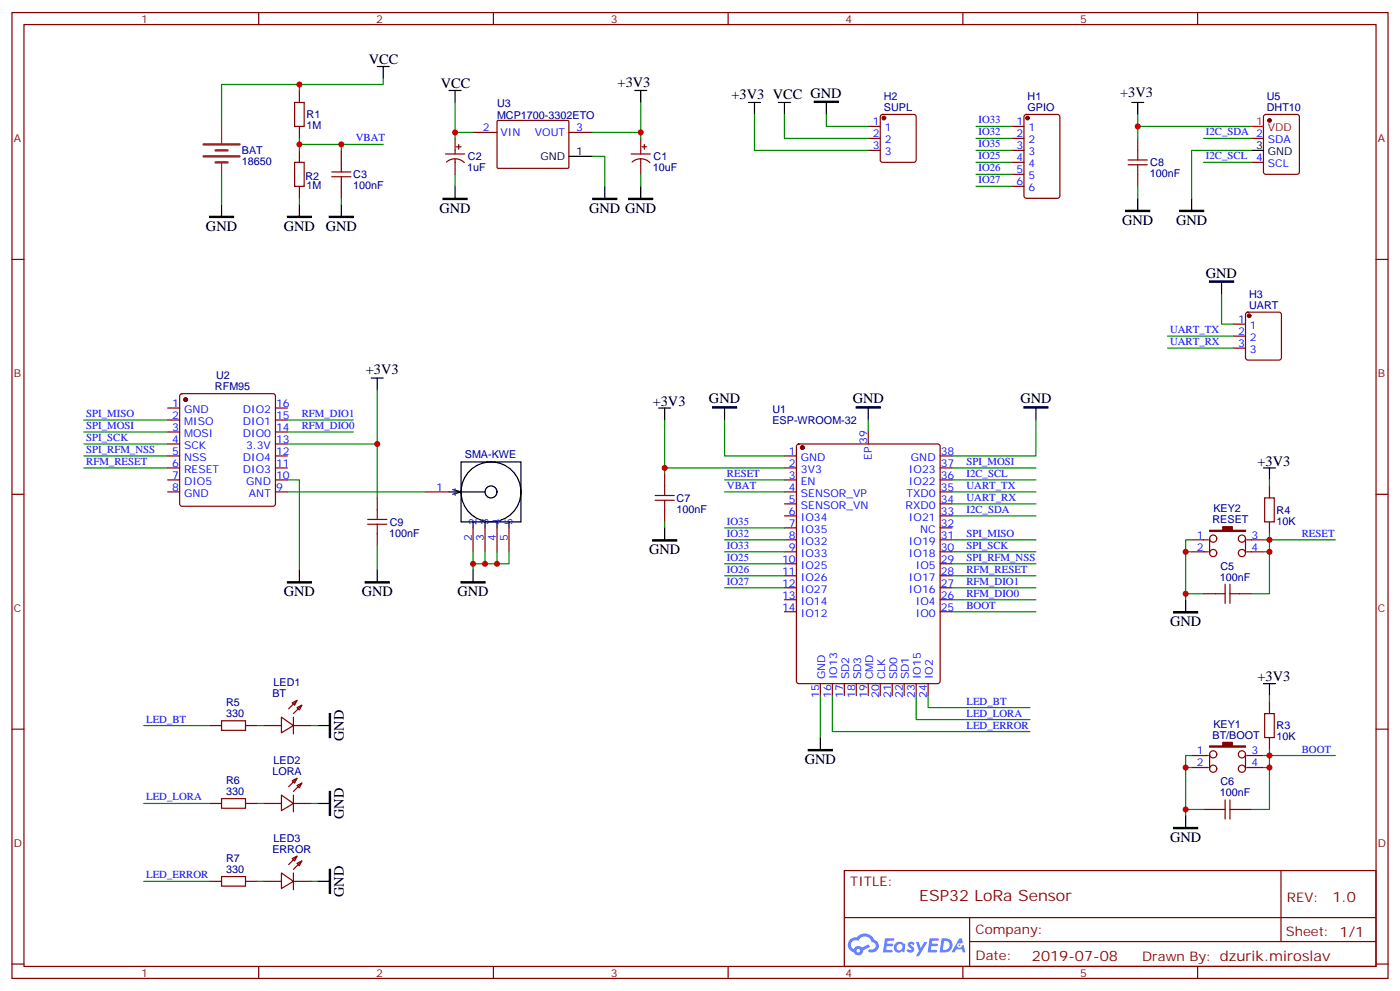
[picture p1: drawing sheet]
<svg xmlns="http://www.w3.org/2000/svg" width="412mm" height="292mm" viewBox="0 0 412 292" stroke-linecap="round" stroke-linejoin="round" font-family="sans-serif">
<g fill="none" stroke="#870000" stroke-width=".35">
<path d="M3.5 3.7h405.4v284.3h-405.4zM7.1 7.2h398.2v277.3h-398.2zM76.2 3.7v3.5M145.3 3.7v3.5M214.5 3.7v3.5M283.6 3.7v3.5M352.8 3.7v3.5M3.5 76.4h3.6M405.3 76.4h3.6M3.5 145.5h3.6M405.3 145.5h3.6M3.5 214.7h3.6"/>
<path d="M405.3 214.7h3.6M248.7 256.3h156.6v28.2h-156.6zM377.3 256.3v20.9M248.7 270.1h156.5M285.6 277.2h119.6M285.6 270.1v14.2M3.5 283.8h3.6M76.2 284.5v3.5M145.3 284.5v3.5M214.5 284.5v3.5M283.6 284.5v3.5M352.8 284.5v3.5"/>
<path d="M405.3 283.8h3.6"/>
</g>
<g fill="#5487ff">
<path d="M267.7 277.5a1.22 1.22 0 0 1 1.7 .2l-.4 .6a.47 .47 0 0 0-.3-.4 .47 .47 0 0 0-.5 .2l.1 .2a1.14 1.14 0 0 1 .8 1.8 1.14 1.14 0 0 1-1.9 0l-.2-.2 .5-.6 .7 .5a.29 .29 0 0 0 .3-.3 .29 .29 0 0 0-.2-.3 1.04 1.04 0 0 1-.6-1.7z"/>
<path d="M260.7 276.2h2.4l.3 .2-.2 .5-1.8 .1-.1 .8h1.5l.3 .4-.3 .4h-1.6l-.2 1.1h1.7l.2 .3-.2 .3-2.6 .1z"/>
<path d="M273.8 276.2h2.4l.3 .2-.1 .5-1.8 .1-.2 .8h1.6l.3 .4-.4 .4-1.6-.1-.1 1.1 1.7 .1 .2 .3-.2 .3-2.6 .1z"/>
<path d="M282.6 276.2h.7l.3 1.3-.6 .3a.69 .69 0 0 0-1 .3 .69 .69 0 0 0 .4 .9 .69 .69 0 0 0 .9-.6l.5-.2 .6 2.2h-.8l-.2-.9h-1.8l-.5 .9h-.8z"/>
<path d="M269.8 277.3h.8l.6 1.8 1.1-1.8h.9l-2.6 4.2h-.8l.9-1.5z"/>
<path d="M277.4 276.2l-.6 4.2h1.3a2.11 2.11 0 0 0 2.5-2.1 2.11 2.11 0 0 0-2.5-2.1zM278.1 277a1.39 1.39 0 0 1 1.7 1.4 1.39 1.39 0 0 1-1.8 1.2h-.3z"/>
<path d="M263.7 277.8a1.54 1.54 0 0 0-.1 2.2 1.54 1.54 0 0 0 2.2 .1l.6 .3 .3-2.3-.2-.3h-.4a1.49 1.49 0 0 0-2.4 0zM264 278.8a.94 .94 0 0 1 1.8 0 .94 .94 0 0 1-1.8 0z"/>
<path d="M250.4 276.6a2.18 2.18 0 0 0 1.1 3.7 1.44 1.44 0 0 0 1.6 .9 1.44 1.44 0 0 0 1.2-1.4l2-1.1-.5-.7-1.9 1a1.47 1.47 0 0 0-2.4 .4 1.39 1.39 0 0 1-.7-1.9 1.39 1.39 0 0 1 2-.5 2.12 2.12 0 0 1 2.2-1.3 2.12 2.12 0 0 1 1.9 1.7 1.14 1.14 0 0 1 1.1 1.4 1.14 1.14 0 0 1-1.7 .7 .43 .43 0 0 0-.5 .4 .43 .43 0 0 0 .4 .5 1.98 1.98 0 0 0 2.5-1.2 1.98 1.98 0 0 0-1.2-2.6 3.1 3.1 0 0 0-5.3-.6l-.9 .1zM252.3 279.9a.55 .55 0 0 1 1.1 0 .55 .55 0 0 1-1.1 0z"/>
<circle cx="282.6" cy="278.3" r=".26"/>
</g>
<g fill="none" stroke="#870000" stroke-width=".35">
<path d="M86.8 30.2h2.8v7h-2.8zM88.2 26.6v3.6M88.2 37.2v3.5M139.3 39h7.1M146.5 35.6l.3-.1h20.6l.2 .3-.1 13.6-.3 .2-20.6-.1-.2-.3zM167.6 39h7M255.8 37.2h3.5M259.5 33.9l.5-.2h9.2l.5 .2 .2 .5v12.7l-.3 .5-.4 .2h-9.2l-.5-.2-.2-.5v-12.7zM298.1 37.2h3.5M301.9 33.9l.4-.2h9.2l.7 .4v23.6l-.5 .6-9.4 .1-.6-.5-.1-23.5zM372.4 33.9l.5-.2h9.2l.6 .4 .1 16.5-.5 .7h-9.4l-.7-.4v-16.5zM86.8 47.8h2.8v7.1h-2.8z"/>
<path d="M88.2 44.3v3.5M88.2 54.9v3.5M97.7 52h5.7M97.7 50.6h5.7M100.5 44.3v6.3M100.5 52v6.4M131.2 45.3h5.7M131.5 47.7a3.8 3.8 0 0 1 5.3 .2M134.1 40.7v4.6M134.1 46.7v4.6M134.4 43.2h1.4M135.1 42.5v1.4"/>
<path d="M185.9 45.3h5.7M186.2 47.7a3.8 3.8 0 0 1 5.2 .2M188.7 40.7v4.6M188.7 46.7v4.6M189.1 43.2h1.4M189.8 42.5v1.4M255.8 40.7h3.5M255.8 44.3h3.5M298.1 40.7h3.5M298.1 44.3h3.5M298.1 47.8h3.5M298.1 51.3h3.5"/>
<path d="M298.1 54.9h3.5M332.3 47.1h5.7M332.3 48.5h5.7M335.1 40.7v6.4M335.1 48.5v6.4M368.7 40.7h3.5M368.7 47.8h3.5M363.4 95.4h3.5M363.4 99h3.5M367.1 92.1l.5-.2h9.2l.5 .2 .2 .5v12.7l-.3 .5-.4 .2h-9.2l-.5-.2-.2-.5v-12.7zM53.2 116.1l.4-.2h26.8l.5 .2 .2 .5v31.7l-.2 .5-.5 .2h-26.8l-.5-.2-.2-.5v-31.7zM363.4 102.5h3.5"/>
<path d="M49.4 120.1h3.5M49.4 123.6h3.5M49.4 127.2h3.5M49.4 130.7h3.5M49.4 134.2h3.5M49.4 137.8h3.5M81.1 120.1h3.6M81.1 123.6h3.6M81.1 127.2h3.6M81.1 130.7h3.6M81.1 134.2h3.6M81.1 137.8h3.6"/>
<path d="M195.8 139.5v6.4M231.1 134.2h3.5M231.1 137.8h3.5M234.8 130.9l.5-.2h40.9l.7 .4v69.5l-.4 .6-41.2 .1-.6-.5-.1-69.4zM255.8 127.2v3.5M276.9 134.2h3.6M276.9 137.8h3.6M49.4 141.3h3.5M49.4 144.8h3.5M81.1 141.3h3.6M81.1 144.8h3.6M108.3 152.9h5.6"/>
<path d="M108.3 154.3h5.6M111.1 146.6v6.3M111.1 154.3v6.4M125.2 144.8h7.1M139.3 155.4v7.1M142.9 155.4v7.1M146.4 155.4v7.1M149.9 155.4v7.1M193 147.3h5.6M193 145.9h5.6M195.8 147.3v6.3M231.1 141.3h3.5"/>
<path d="M231.1 144.8h3.5M231.1 148.3h3.5M231.1 151.9h3.5M231.1 155.4h3.5M231.1 158.9h3.5M276.9 141.3h3.6M276.9 144.8h3.6M276.9 148.3h3.6M276.9 151.9h3.6M276.9 155.4h3.6M276.9 158.9h3.6M351 158.9h5"/>
<path d="M356.3 158.6v4.2M366.9 158.6v4.2M367.2 158.9h5M372.5 146.6h2.9v7h-2.9zM373.9 143.1v3.5M373.9 153.6v3.6M231.1 162.5h3.5M231.1 166h3.5M231.1 169.5h3.5M231.1 173h3.5M231.1 176.6h3.5M276.9 162.5h3.6"/>
<path d="M276.9 166h3.6M276.9 169.5h3.6M276.9 173h3.6M276.9 176.6h3.6M351 162.5h5M354.5 174.8h6.4M360.9 172v5.6M362.3 172v5.6M362.3 174.8h6.4M367.2 162.5h5M231.1 180.1h3.5M276.9 180.1h3.6"/>
<path d="M61.7 213.6h3.6M65.3 212.2h7v2.8h-7zM72.3 213.6h3.5M77.6 213.6h5.3M82.9 211.1l3.5 2.5-3.5 2.1zM86.1 206.9l1.4-.7-.7 1.4zM86.4 213.6h5.3M86.4 211.1v5M87.5 208.3l1.4-.7-.7 1.4zM87.5 206.2l-2.5 2.5M88.9 207.6l-2.5 2.5M241.7 201.3v3.5"/>
<path d="M245.2 201.3v3.5M248.7 201.3v3.5M252.2 201.3v3.5M255.8 201.3v3.5M259.3 201.3v3.5M262.8 201.3v3.5M266.3 201.3v3.5M269.9 201.3v3.5M273.4 201.3v3.5M372.5 210.1h2.9v7h-2.9zM373.9 206.6v3.5M373.9 217.1v3.6"/>
<path d="M61.7 236.5h3.6M65.3 235.1h7v2.8h-7zM72.3 236.5h3.5M77.6 236.5h5.3M82.9 234.1l3.5 2.4-3.5 2.2zM86.1 229.8l1.4-.7-.7 1.4zM86.4 236.5h5.3M86.4 234.1v4.9M87.5 231.2l1.4-.7-.7 1.5zM87.5 229.1l-2.5 2.5M88.9 230.5l-2.5 2.5M351 222.4h5"/>
<path d="M351 226h5M354.5 238.3h6.4M356.3 222.1v4.2M360.9 235.5v5.6M362.3 238.3h6.4M362.3 235.5v5.6M366.9 222.1v4.2M367.2 222.4h5M367.2 226h5M61.7 259.5h3.6M65.3 258.1h7v2.8h-7zM72.3 259.5h3.5"/>
<path d="M77.6 259.5h5.3M82.9 257l3.5 2.5-3.5 2.1zM86.1 252.8l1.4-.7-.7 1.4zM86.4 259.5h5.3M86.4 257v4.9M87.5 254.2l1.4-.7-.7 1.4zM87.5 252.1l-2.5 2.4M88.9 253.5l-2.5 2.4"/>
<circle cx="357.4" cy="158.6" r="1.06"/>
<circle cx="365.8" cy="158.6" r="1.06"/>
<circle cx="357.4" cy="162.8" r="1.06"/>
<circle cx="365.8" cy="162.8" r="1.06"/>
<circle cx="357.4" cy="222.1" r="1.06"/>
<circle cx="357.4" cy="226.3" r="1.06"/>
<circle cx="365.8" cy="222.1" r="1.06"/>
<circle cx="365.8" cy="226.3" r="1.06"/>
</g>
<g fill="#870000" stroke="#870000" stroke-width=".35">
<path d="M356.3 219.6h3.9v-1.1h2.8v1.1h3.9v.4h-10.6z"/>
<path d="M356.3 156.1h3.9v-1.1h2.8v1.1h3.9v.4h-10.6z"/>
<circle cx="54.7" cy="117.7" r=".53"/>
<circle cx="236.4" cy="131.8" r=".53"/>
<circle cx="260.3" cy="34.7" r=".53"/>
<circle cx="302.7" cy="34.7" r=".53"/>
<circle cx="367.9" cy="93" r=".53"/>
<circle cx="373.9" cy="35.5" r=".53"/>
</g>
<g fill="none" stroke="#000" stroke-width=".35">
<path d="M111.1 19.6h3.6M112.9 19.6v3.5M132.3 26.6h3.5M134.1 26.6v3.6M187 26.6h3.5M188.7 26.6v3.6M220.5 30.2h3.5M222.2 30.2v3.5M229.3 30.2h3.5M231.1 30.2v3.5M243.4 30.2v3.5M333.4 30.2h3.5"/>
<path d="M335.1 30.2v3.5M134.1 54.9v3.5M167.6 46h7M178.2 54.9v3.5M188.7 54.9v3.5M335.1 58.4v3.5M351 58.4v3.5M368.7 44.3h3.5M65.3 60.1v3.6M88.2 60.1v3.6M100.5 60.1v3.6M359.8 83.1v3.5"/>
<path d="M109.4 111.3h3.5M111.1 111.3v3.5M135.8 136h17.7v17.6h-17.7zM194 120.1h3.6M195.8 120.1v3.5M213.4 120.1v3.5M255.8 120.1v3.5M305.2 120.1v3.5M372.2 137.8h3.5M373.9 137.8v3.5M132.3 144.8h10.6M133.3 144.1l2.5 .7-2.5 .7"/>
<path d="M139.3 153.6v1.8M142.9 153.6v1.8M146.4 153.6v1.8M149.9 153.6v1.8M195.8 155.4v3.5M88.2 167.7v3.6M111.1 167.7v3.6M139.3 167.7v3.6M349.2 176.6v3.5M93.5 213.6h3.5M241.7 217.1v3.6M372.2 201.3h3.5"/>
<path d="M373.9 201.3v3.5M93.5 236.5h3.5M93.5 259.5h3.5M349.2 240.1v3.5"/>
<circle cx="144.6" cy="144.8" r="8.8"/>
<circle cx="144.6" cy="144.8" r="1.76"/>
</g>
<path d="M60 42.5h10.6M60 46h10.6M63.5 44.3h3.5M63.5 47.8h3.5" fill="none" stroke="#8c2424" stroke-width=".71"/>
<path d="M65.3 37.2v5M65.3 47.8v3.5" fill="none" stroke="#8c2424" stroke-width=".35"/>
<path d="M368.7 37.2h3.5" fill="none" stroke="#f00" stroke-width=".35"/>
<g fill="#000" stroke="#000" stroke-width=".35">
<path d="M239.9 29.8h7v.4h-7zM130.5 58.4h7.1v.3h-7.1zM174.6 58.4h7.1v.3h-7.1zM185.2 58.4h7.1v.3h-7.1zM61.7 63.7h7.1v.3h-7.1zM84.7 63.7h7v.3h-7zM97 63.7h7.1v.3h-7.1zM331.6 61.9h7.1v.4h-7.1zM347.5 61.9h7v.4h-7zM356.3 82.7h7.1v.4h-7.1zM209.9 119.8h7.1v.3h-7.1zM252.2 119.8h7.1v.3h-7.1z"/>
<path d="M301.6 119.8h7.1v.3h-7.1zM192.3 158.9h7v.4h-7zM84.7 171.3h7v.3h-7zM107.6 171.3h7.1v.3h-7.1zM135.8 171.3h7.1v.3h-7.1zM345.7 180.1h7.1v.3h-7.1zM97 210.1h.4v7h-.4zM97 233h.4v7.1h-.4zM238.1 220.7h7.1v.3h-7.1zM97 255.9h.4v7.1h-.4zM345.7 243.6h7.1v.3h-7.1z"/>
</g>
<g fill="none" stroke="#008700" stroke-width=".35">
<path d="M88.2 24.9v1.7M112.9 23.1v1.8h-47.6v12.3M134.1 30.2v8.8M139.3 39h-5.2v1.7M188.7 30.2v8.8h-14.1M188.7 39v1.7M222.2 33.7v10.6h33.6M231.1 33.7v7h24.7M243.4 33.7v3.5h12.4M287.5 37.2h10.6M335.1 33.7v3.5M368.7 37.2h-33.6v3.5"/>
<path d="M65.3 51.3v8.8M88.2 40.7v3.6M88.2 58.4v1.7M88.2 42.5h12.3M100.5 58.4v1.7M112.9 42.5h-12.4v1.8M134.1 51.3v3.6M174.6 46h3.6v8.9M188.7 51.3v3.6M287.5 40.7h10.6M287.5 47.8h10.6M287.5 54.9h10.6"/>
<path d="M287.5 51.3h10.6M287.5 44.3h10.6M335.1 54.9v3.5M354.5 40.7h14.2M354.5 47.8h14.2M368.7 44.3h-17.7v14.1M344 99h19.4M359.8 86.6v8.8h3.6M111.1 114.8v31.8M344 102.5h19.4M24.7 137.8h24.7M24.7 123.6h24.7"/>
<path d="M24.7 127.2h24.7M24.7 130.7h24.7M24.7 134.2h24.7M84.7 123.6h19.4M84.7 127.2h19.4M84.7 130.7h26.4M195.8 137.8h35.3M195.8 123.6v15.9M213.4 123.6v10.6h17.7M255.8 123.6v3.6M280.5 137.8h24.7M305.2 123.6v10.6h-24.7"/>
<path d="M84.7 141.3h3.5v26.4M84.7 144.8h40.5M195.8 153.6v1.8M213.4 141.3h17.7M213.4 144.8h17.7M213.4 158.9h17.7M213.4 155.4h17.7M280.5 141.3h24.7M280.5 144.8h24.7M280.5 148.3h24.7M280.5 158.9h24.7M280.5 151.9h24.7"/>
<path d="M351 158.9h-1.8v15.9h5.3M373.9 157.2v1.7h-1.7M373.9 141.3v1.8M393.3 158.9h-19.4v15.9h-5.2M111.1 160.7v7M139.3 162.5v3.5h10.6v-3.5M139.3 166v1.7M142.9 162.5v3.5M146.4 162.5v3.5M213.4 162.5h17.7M213.4 173h17.7M213.4 166h17.7"/>
<path d="M213.4 169.5h17.7M280.5 162.5h24.7M280.5 173h24.7M280.5 176.6h24.7M280.5 166h24.7M280.5 169.5h24.7M349.2 162.5h1.8M349.2 174.8v1.8M372.2 162.5h1.7M280.5 180.1h24.7M42.3 213.6h19.4M75.8 213.6h1.8"/>
<path d="M91.7 213.6h1.8M241.7 204.8v12.3M245.2 204.8v10.6h58.2M269.9 204.8v7h33.5M273.4 204.8v3.5h30M373.9 204.8v1.8M42.3 236.5h19.4M75.8 236.5h1.8M91.7 236.5h1.8M349.2 226h1.8M349.2 238.3h5.3M351 222.4h-1.8v17.7"/>
<path d="M372.2 222.4h21.1M372.2 226h1.7M373.9 220.7v17.6h-5.2M42.3 259.5h19.4M75.8 259.5h1.8M91.7 259.5h1.8"/>
</g>
<g fill="#c00">
<circle cx="139.3" cy="166" r=".88"/>
<circle cx="142.9" cy="166" r=".88"/>
<circle cx="335.1" cy="37.2" r=".88"/>
<circle cx="195.8" cy="137.8" r=".88"/>
<circle cx="111.1" cy="130.7" r=".88"/>
<circle cx="88.2" cy="42.5" r=".88"/>
<circle cx="100.5" cy="42.5" r=".88"/>
<circle cx="373.9" cy="222.4" r=".88"/>
<circle cx="373.9" cy="158.9" r=".88"/>
<circle cx="373.9" cy="162.5" r=".88"/>
<circle cx="349.3" cy="174.8" r=".88"/>
<circle cx="349.3" cy="162.5" r=".88"/>
<circle cx="349.3" cy="238.3" r=".88"/>
<circle cx="349.3" cy="226" r=".88"/>
<circle cx="373.9" cy="226" r=".88"/>
<circle cx="134.1" cy="39" r=".88"/>
<circle cx="88.2" cy="24.9" r=".88"/>
<circle cx="188.7" cy="39" r=".88"/>
<circle cx="146.4" cy="166" r=".88"/>
</g>
<text font-size="4.6" fill="#800" x="270.8" y="265.3">ESP32 LoRa Sensor</text>
<g font-size="4.2">
<text x="108.7" y="18.9">VCC</text>
<text x="129.8" y="25.9">VCC</text>
<text x="181.9" y="25.5">+3V3</text>
<text x="215.4" y="29">+3V3 VCC GND</text>
<text x="329.9" y="28.7">+3V3</text>
<text x="129.5" y="62.6">GND</text>
<text x="173.6" y="62.6">GND GND</text>
<text x="60.7" y="67.9">GND</text>
<text x="83.6" y="67.9">GND</text>
<text x="96" y="67.9">GND</text>
<text x="330.6" y="66.1">GND</text>
<text x="346.4" y="66.1">GND</text>
<text x="355.2" y="81.7">GND</text>
<text x="107.7" y="110.2">+3V3</text>
<text x="192.3" y="119.4">+3V3</text>
<text x="208.8" y="118.8">GND</text>
<text x="251.2" y="118.8">GND</text>
<text x="300.6" y="118.8">GND</text>
<text x="370.4" y="137.1">+3V3</text>
<text x="191.2" y="163.2">GND</text>
<text x="83.6" y="175.5">GND</text>
<text x="106.5" y="175.5">GND</text>
<text x="134.8" y="175.5">GND</text>
<text x="344.7" y="184.3">GND</text>
<text x="370.4" y="200.6">+3V3</text>
<text x="101.2" y="218.2" transform="rotate(-90 101.2 218.2)">GND</text>
<text x="237.1" y="224.9">GND</text>
<text x="101.2" y="241.1" transform="rotate(-90 101.2 241.1)">GND</text>
<text x="344.7" y="247.8">GND</text>
<text x="101.2" y="264.1" transform="rotate(-90 101.2 264.1)">GND</text>
</g>
<g font-size="4.2" fill="#800">
<text x="392.5" y="265.6">1.0</text>
<text x="304" y="282.9">2019-07-08</text>
</g>
<g font-size="3.9" fill="#800">
<text x="250.5" y="260.9">TITLE:</text>
<text x="379.1" y="265.6">REV:</text>
<text x="287.4" y="275.1">Company:</text>
<text x="378.7" y="275.7">Sheet: 1/1</text>
<text x="287.4" y="282.8">Date:</text>
<text x="336.4" y="282.8">Drawn By: dzurik.miroslav</text>
</g>
<g font-size="3.2" fill="#800">
<text x="41.6" y="6.7">1</text>
<text x="110.8" y="6.7">2</text>
<text x="179.9" y="6.7">3</text>
<text x="249.1" y="6.7">4</text>
<text x="318.2" y="6.7">5</text>
<text x="4.1" y="41.8">A</text>
<text x="405.9" y="41.8">A</text>
<text x="4.1" y="110.9">B</text>
<text x="405.9" y="110.9">B</text>
<text x="4.1" y="180.1">C</text>
<text x="405.9" y="180.1">C</text>
<text x="4.1" y="249.2">D</text>
<text x="405.9" y="249.2">D</text>
<text x="41.6" y="287.5">1</text>
<text x="110.8" y="287.5">2</text>
<text x="179.9" y="287.5">3</text>
<text x="249.1" y="287.5">4</text>
<text x="318.2" y="287.5">5</text>
</g>
<g font-size="3.2" fill="#000080">
<text x="260.4" y="29.5">H2</text>
<text x="302.7" y="29.5">H1</text>
<text x="373.2" y="29.4">U5</text>
<text x="90.3" y="34.8">R1</text>
<text x="146.4" y="34.9">MCP1700-3302ETO</text>
<text x="146.4" y="31.4">U3</text>
<text x="260.4" y="32.6">SUPL</text>
<text x="302.7" y="32.6">GPIO</text>
<text x="373.2" y="32.6">DHT10</text>
<text x="90.3" y="38">1M</text>
<text x="71.3" y="45.4">BAT</text>
<text x="137.8" y="47.2">C2</text>
<text x="192.5" y="47.2">C1</text>
<text x="71.3" y="48.6">18650</text>
<text x="90" y="52.9">R2</text>
<text x="104.1" y="52.4">C3</text>
<text x="137.6" y="50.4">1uF</text>
<text x="192.3" y="50.4">10uF</text>
<text x="338.7" y="52.1">100nF</text>
<text x="338.8" y="48.9">C8</text>
<text x="90.3" y="55.7">1M</text>
<text x="104.1" y="55.7">100nF</text>
<text x="368" y="87.7">H3</text>
<text x="368" y="90.8">UART</text>
<text x="63.7" y="111.7">U2</text>
<text x="63.3" y="114.8">RFM95</text>
<text x="227.5" y="124.9">ESP-WROOM-32</text>
<text x="227.5" y="121.7">U1</text>
<text x="136.9" y="134.9">SMA-KWE</text>
<text x="199.3" y="147.7">C7</text>
<text x="114.8" y="154.8">C9</text>
<text x="199.3" y="150.9">100nF</text>
<text x="357.2" y="154">RESET</text>
<text x="357.4" y="150.8">KEY2</text>
<text x="376.1" y="154.4">10K</text>
<text x="376.1" y="151.3">R4</text>
<text x="114.7" y="158">100nF</text>
<text x="359.5" y="167.7">C5</text>
<text x="359.4" y="170.9">100nF</text>
<text x="80.6" y="202">LED1</text>
<text x="66.6" y="207.9">R5</text>
<text x="80.2" y="205.1">BT</text>
<text x="66.6" y="211.1">330</text>
<text x="357.4" y="214.3">KEY1</text>
<text x="376.1" y="214.8">R3</text>
<text x="357.2" y="217.5">BT/BOOT</text>
<text x="376.1" y="217.9">10K</text>
<text x="80.6" y="224.9">LED2</text>
<text x="66.6" y="230.8">R6</text>
<text x="80.2" y="228.1">LORA</text>
<text x="359.5" y="231.2">C6</text>
<text x="66.6" y="234.1">330</text>
<text x="359.4" y="234.4">100nF</text>
<text x="80.2" y="251">ERROR</text>
<text x="80.6" y="247.8">LED3</text>
<text x="66.6" y="257">330</text>
<text x="66.6" y="253.8">R7</text>
</g>
<g font-size="3.2" fill="#00f">
<text x="104.8" y="41.6">VBAT</text>
<text x="142.3" y="38.6">2</text>
<text x="147.5" y="40">VIN</text>
<text x="157.6" y="40">VOUT</text>
<text x="169.7" y="38.6">3</text>
<text x="257.1" y="36.9">1</text>
<text x="257.1" y="40.4">2</text>
<text x="260.6" y="38.6">1</text>
<text x="288.2" y="39.9">IO32</text>
<text x="288.2" y="36.3">IO33</text>
<text x="299.4" y="36.9">1</text>
<text x="299.4" y="40.4">2</text>
<text x="302.9" y="38.6">1</text>
<text x="355.2" y="39.9">I2C_SDA 2</text>
<text x="257.1" y="43.9">3</text>
<text x="260.6" y="42.2">2</text>
<text x="260.6" y="45.7">3</text>
<text x="288.2" y="43.4">IO35</text>
<text x="288.2" y="46.9">IO25</text>
<text x="299.4" y="43.9">3</text>
<text x="299.4" y="47.4">4</text>
<text x="302.9" y="42.2">2</text>
<text x="302.9" y="45.7">3</text>
<text x="355.2" y="46.9">I2C_SCL</text>
<text x="370" y="47.4">4</text>
<text x="373.5" y="42.2">SDA</text>
<text x="288.2" y="54">IO27</text>
<text x="288.2" y="50.4">IO26</text>
<text x="299.4" y="51">5</text>
<text x="302.9" y="49.2">4</text>
<text x="302.9" y="52.7">5</text>
<text x="373.5" y="49.2">SCL</text>
<text x="299.4" y="54.5">6</text>
<text x="302.9" y="56.3">6</text>
<text x="364.7" y="95.1">1</text>
<text x="344.7" y="98.1">UART_TX</text>
<text x="344.7" y="101.6">UART_RX</text>
<text x="364.7" y="98.6">2</text>
<text x="368.2" y="96.8">1</text>
<text x="368.2" y="100.4">2</text>
<text x="364.7" y="102.1">3</text>
<text x="368.2" y="103.9">3</text>
<text x="50.7" y="119.8">1</text>
<text x="81.3" y="119.8">16</text>
<text x="25.4" y="122.8">SPI_MISO</text>
<text x="50.7" y="123.3">2</text>
<text x="54.2" y="121.5">GND</text>
<text x="54.2" y="125.1">MISO</text>
<text x="71.5" y="125.1">DIO1</text>
<text x="71.5" y="121.5">DIO2</text>
<text x="81.3" y="123.3">15</text>
<text x="88.9" y="122.8">RFM_DIO1</text>
<text x="25.4" y="126.3">SPI_MOSI</text>
<text x="25.4" y="129.8">SPI_SCK</text>
<text x="50.7" y="126.8">3</text>
<text x="50.7" y="130.4">4</text>
<text x="54.2" y="128.6">MOSI</text>
<text x="71.5" y="128.6">DIO0</text>
<text x="81.3" y="130.4">13</text>
<text x="81.3" y="126.8">14</text>
<text x="88.9" y="126.3">RFM_DIO0</text>
<text x="255.4" y="130.7" transform="rotate(-90 255.4 130.7)">39</text>
<text x="25.4" y="133.3">SPI_RFM_NSS</text>
<text x="25.4" y="136.9">RFM_RESET</text>
<text x="50.7" y="133.9">5</text>
<text x="50.7" y="137.4">6</text>
<text x="54.2" y="132.1">SCK</text>
<text x="54.2" y="135.6">NSS</text>
<text x="71.5" y="135.6">DIO4</text>
<text x="72.5" y="132.1">3.3V</text>
<text x="81.3" y="137.4">11</text>
<text x="81.3" y="133.9">12</text>
<text x="232.4" y="133.9">1</text>
<text x="232.4" y="137.4">2</text>
<text x="235.9" y="135.6">GND</text>
<text x="256.8" y="135.3" transform="rotate(-90 256.8 135.3)">EP</text>
<text x="268.3" y="135.6">GND</text>
<text x="277.1" y="137.4">37</text>
<text x="277.1" y="133.9">38</text>
<text x="284.7" y="136.9">SPI_MOSI</text>
<text x="50.7" y="140.9">7</text>
<text x="54.2" y="139.2">RESET</text>
<text x="54.2" y="142.7">DIO5</text>
<text x="71.5" y="139.2">DIO3</text>
<text x="72.6" y="142.7">GND</text>
<text x="81.3" y="140.9">10</text>
<text x="214.1" y="143.9">VBAT</text>
<text x="214.1" y="140.4">RESET</text>
<text x="232.4" y="140.9">3</text>
<text x="235.9" y="139.2">3V3</text>
<text x="235.9" y="142.7">EN</text>
<text x="267.8" y="142.7">IO22</text>
<text x="267.8" y="139.2">IO23</text>
<text x="277.1" y="140.9">36</text>
<text x="284.7" y="140.4">I2C_SCL</text>
<text x="284.7" y="143.9">UART_TX</text>
<text x="50.7" y="144.5">8</text>
<text x="54.2" y="146.2">GND</text>
<text x="73.3" y="146.2">ANT</text>
<text x="81.3" y="144.5">9</text>
<text x="128.5" y="144.5">1</text>
<text x="133" y="145.9">1</text>
<text x="232.4" y="144.5">4</text>
<text x="232.4" y="148">5</text>
<text x="235.9" y="146.2">SENSOR_VP</text>
<text x="235.9" y="149.8">SENSOR_VN</text>
<text x="266.8" y="149.8">RXD0</text>
<text x="267" y="146.2">TXD0</text>
<text x="277.1" y="148">34</text>
<text x="277.1" y="144.5">35</text>
<text x="284.7" y="147.5">UART_RX</text>
<text x="140.4" y="154.7" transform="rotate(-90 140.4 154.7)">2</text>
<text x="143.9" y="154.7" transform="rotate(-90 143.9 154.7)">3</text>
<text x="147.5" y="154.7" transform="rotate(-90 147.5 154.7)">4</text>
<text x="151" y="154.7" transform="rotate(-90 151 154.7)">5</text>
<text x="214.1" y="154.5">IO35</text>
<text x="232.4" y="151.5">6</text>
<text x="232.4" y="155">7</text>
<text x="235.9" y="153.3">IO34</text>
<text x="267.8" y="153.3">IO21</text>
<text x="277.1" y="155">32</text>
<text x="277.1" y="151.5">33</text>
<text x="284.7" y="151">I2C_SDA</text>
<text x="139" y="159.2" transform="rotate(-90 139 159.2)">2</text>
<text x="142.5" y="159.2" transform="rotate(-90 142.5 159.2)">3</text>
<text x="146" y="159.2" transform="rotate(-90 146 159.2)">4</text>
<text x="149.6" y="159.2" transform="rotate(-90 149.6 159.2)">5</text>
<text x="214.1" y="161.6">IO33</text>
<text x="214.1" y="158">IO32</text>
<text x="232.4" y="158.6">8</text>
<text x="235.9" y="156.8">IO35</text>
<text x="235.9" y="160.3">IO32</text>
<text x="267.8" y="160.3">IO19</text>
<text x="271" y="156.8">NC</text>
<text x="277.1" y="158.6">31</text>
<text x="284.7" y="158">SPI_MISO</text>
<text x="284.7" y="161.6">SPI_SCK</text>
<text x="352.5" y="158.6">1</text>
<text x="368.7" y="158.6">3</text>
<text x="383.5" y="158">RESET</text>
<text x="214.1" y="165.1">IO25</text>
<text x="230.4" y="165.6">10</text>
<text x="232.4" y="162.1">9</text>
<text x="235.9" y="163.9">IO33</text>
<text x="235.9" y="167.4">IO25</text>
<text x="267.8" y="163.9">IO18</text>
<text x="269.8" y="167.4">IO5</text>
<text x="277.1" y="165.6">29</text>
<text x="277.1" y="162.1">30</text>
<text x="284.7" y="165.1">SPI_RFM_NSS</text>
<text x="352.5" y="162.1">2</text>
<text x="368.7" y="162.1">4</text>
<text x="214.1" y="168.6">IO26</text>
<text x="214.1" y="172.2">IO27</text>
<text x="230.4" y="169.2">11</text>
<text x="230.4" y="172.7">12</text>
<text x="235.9" y="170.9">IO26</text>
<text x="267.8" y="170.9">IO17</text>
<text x="277.1" y="172.7">27</text>
<text x="277.1" y="169.2">28</text>
<text x="284.7" y="168.6">RFM_RESET</text>
<text x="284.7" y="172.2">RFM_DIO1</text>
<text x="230.4" y="176.2">13</text>
<text x="230.4" y="179.7">14</text>
<text x="235.9" y="174.4">IO27</text>
<text x="235.9" y="178">IO14</text>
<text x="267.8" y="174.4">IO16</text>
<text x="269.8" y="178">IO4</text>
<text x="277.1" y="179.7">25</text>
<text x="277.1" y="176.2">26</text>
<text x="284.7" y="175.7">RFM_DIO0</text>
<text x="284.7" y="179.2">BOOT</text>
<text x="235.9" y="181.5">IO12</text>
<text x="269.8" y="181.5">IO0</text>
<text x="243.1" y="200" transform="rotate(-90 243.1 200)">GND</text>
<text x="246.6" y="200" transform="rotate(-90 246.6 200)">IO13</text>
<text x="250.1" y="200" transform="rotate(-90 250.1 200)">SD2</text>
<text x="253.6" y="200" transform="rotate(-90 253.6 200)">SD3</text>
<text x="257.2" y="200" transform="rotate(-90 257.2 200)">CMD</text>
<text x="260.7" y="200" transform="rotate(-90 260.7 200)">CLK</text>
<text x="264.2" y="200" transform="rotate(-90 264.2 200)">SD0</text>
<text x="267.8" y="200" transform="rotate(-90 267.8 200)">SD1</text>
<text x="271.3" y="200" transform="rotate(-90 271.3 200)">IO15</text>
<text x="274.8" y="200" transform="rotate(-90 274.8 200)">IO2</text>
<text x="241.3" y="205.5" transform="rotate(-90 241.3 205.5)">15</text>
<text x="244.8" y="205.5" transform="rotate(-90 244.8 205.5)">16</text>
<text x="248.4" y="205.5" transform="rotate(-90 248.4 205.5)">17</text>
<text x="251.9" y="205.5" transform="rotate(-90 251.9 205.5)">18</text>
<text x="255.4" y="205.5" transform="rotate(-90 255.4 205.5)">19</text>
<text x="258.9" y="205.5" transform="rotate(-90 258.9 205.5)">20</text>
<text x="262.5" y="205.5" transform="rotate(-90 262.5 205.5)">21</text>
<text x="266" y="205.5" transform="rotate(-90 266 205.5)">22</text>
<text x="269.5" y="205.5" transform="rotate(-90 269.5 205.5)">23</text>
<text x="273" y="205.5" transform="rotate(-90 273 205.5)">24</text>
<text x="284.7" y="207.4">LED_BT</text>
<text x="43" y="212.7">LED_BT</text>
<text x="284.7" y="211">LED_LORA</text>
<text x="284.7" y="214.5">LED_ERROR</text>
<text x="383.5" y="221.5">BOOT</text>
<text x="352.5" y="222.1">1</text>
<text x="352.5" y="225.6">2</text>
<text x="368.7" y="222.1">3</text>
<text x="368.7" y="225.6">4</text>
<text x="43" y="235.7">LED_LORA</text>
<text x="43" y="258.6">LED_ERROR</text>
</g>
<g font-size="3.2" fill="#f00">
<text x="370" y="36.9">1</text>
<text x="373.5" y="38.6">VDD</text>
</g>
<g font-size="3.2">
<text x="159.2" y="47.1">GND</text>
<text x="169.7" y="45.7">1</text>
<text x="370" y="43.9">3</text>
<text x="373.5" y="45.7">GND</text>
</g>
</svg>
